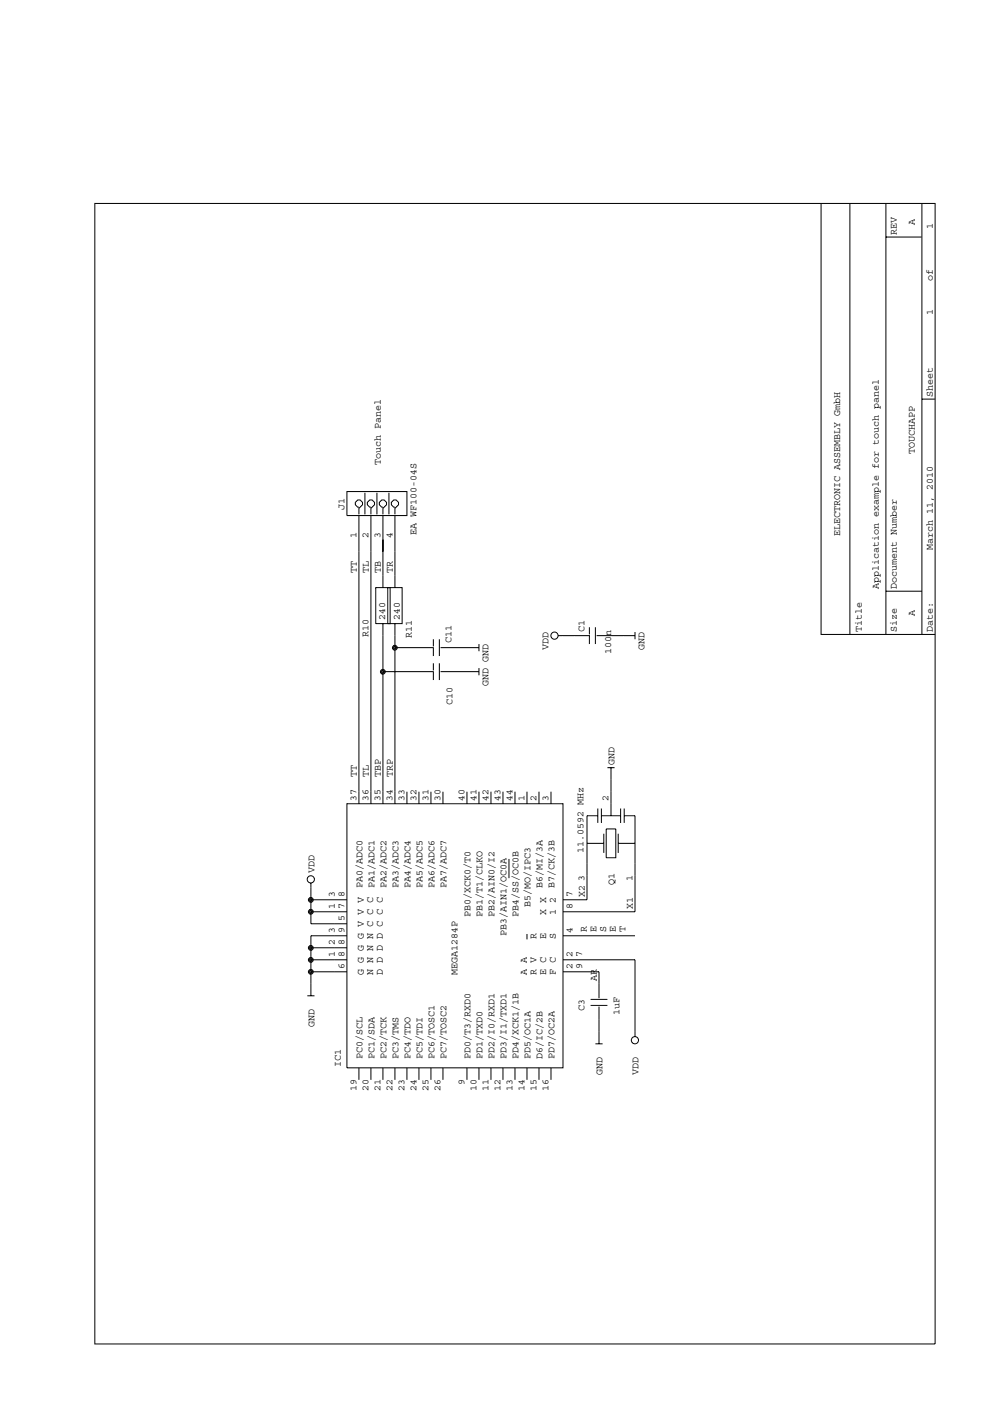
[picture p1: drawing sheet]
<svg xmlns="http://www.w3.org/2000/svg" width="210mm" height="297mm" viewBox="0 0 210 297" stroke-linecap="round" stroke-linejoin="round" font-family="sans-serif">
<g fill="none" stroke="#000" stroke-width=".21">
<path d="M20.1 43h177.8v241.3h-177.8zM173.7 43v91.2h24.2M179.8 43v91.2M187.5 50.2h7.6M187.5 43v91.2M195.1 43v91.2M195.1 84.4h2.8M73.4 104h12.7v5.1h-12.7zM75.9 107.3a.76 .76 0 0 1-.6-.5 .76 .76 0 0 1 .1-.8l.3-.2a.9 .9 0 0 1 1 1l-.8 .8v1.2M75.9 109.1v60.9M77.2 104.3v4.5M78.5 107.3a.76 .76 0 0 1-.7-.5 .76 .76 0 0 1 .2-.8l.2-.2a.9 .9 0 0 1 1 1l-.7 .8v1.2"/>
<path d="M78.5 109.1v60.9M79.8 104.3v4.5M81 109.1v15.2M81 107.3a.76 .76 0 0 1-.6-.5 .76 .76 0 0 1 .1-.8l.3-.2a.9 .9 0 0 1 1 1l-.8 .8v1.2M82.3 104.3v4.5M83.6 107.3a.76 .76 0 0 1-.7-.5 .76 .76 0 0 1 .2-.8l.2-.2a.9 .9 0 0 1 1 1l-.7 .8v1.2M83.6 109.1v15.2M79.5 124.3h3v7.6h-3zM81 131.9v38.1M82 124.3h3.1v7.6h-3.1zM83.6 137h8.1v1.8M83.6 131.9v38.1"/>
<path d="M91.7 135.2v1.6M93 135.2v3.6M93.2 137h8.1M101.3 136.3v1.5M118.1 134.5h6.6v1.8M124.7 132.7v1.5M126 132.7v3.6M126.2 134.5h8.2M134.4 133.7v1.5M187.5 125.1h7.6M81 142.1h10.7v1.8M91.7 140.3v1.5"/>
<path d="M93 140.3v3.6M93.2 142.1h8.1M101.3 141.3v1.6M73.4 170h45.7v55.9h-45.7zM86.1 167.5v2.5M88.6 167.5v2.5M91.2 167.5v2.5M93.7 167.5v2.5M98.8 167.5v2.5M101.3 167.5v2.5M103.9 167.5v2.5M106.4 167.5v2.5"/>
<path d="M109 167.5v2.5M111.5 167.5v2.5M114 167.5v2.5M116.6 167.5v2.5M124.2 178.4h3.6M126.5 172.6h-2.3v17.8h-5.1M126.5 171.1v3M127.3 171.1v3M127.3 172.6h4M127.8 176.4v4.1M128.3 175.4h2v6.1h-2zM128.5 162.4h1.5"/>
<path d="M129.3 162.4v10.2M130.8 178.4h3.6M130.8 176.4v4.1M131.3 171.1v3M132.1 172.6h2.3v20.3h-15.3M132.1 171.1v3M65.8 186.8v8.6h7.6M65.8 192.9h7.6M65.8 190.4h7.6M73.4 198h-7.6v12.7M107.7 181.7v4.1M111.5 197.6v1.1"/>
<path d="M119.1 198h15.3M65 210.7h1.5M65.8 205.6h7.6M65.8 203.1h7.6M65.8 200.5h7.6M119.1 203.1h15.3v16.2M119.1 205.6h7.6v5.6M125 212.7h3.5M125 211.4h3.5M126.7 213v7.8M75.9 225.9v2.6M78.5 225.9v2.6"/>
<path d="M81 225.9v2.6M83.6 225.9v2.6M86.1 225.9v2.6M88.6 225.9v2.6M91.2 225.9v2.6M93.7 225.9v2.6M98.8 225.9v2.6M101.3 225.9v2.6M103.9 225.9v2.6M106.4 225.9v2.6M109 225.9v2.6M111.5 225.9v2.6"/>
<path d="M114 225.9v2.6M116.6 225.9v2.6M126 220.8h1.5"/>
<circle cx="83.5" cy="137" r=".25"/>
<circle cx="83.5" cy="137" r=".51"/>
<circle cx="117.3" cy="134.5" r=".76"/>
<circle cx="81" cy="142.1" r=".25"/>
<circle cx="81" cy="142.1" r=".51"/>
<circle cx="65.8" cy="186" r=".76"/>
<circle cx="65.8" cy="192.9" r=".25"/>
<circle cx="65.8" cy="190.4" r=".25"/>
<circle cx="65.8" cy="190.4" r=".51"/>
<circle cx="65.8" cy="192.9" r=".51"/>
<circle cx="65.8" cy="203.1" r=".25"/>
<circle cx="65.8" cy="200.5" r=".25"/>
<circle cx="65.8" cy="205.6" r=".25"/>
<circle cx="65.8" cy="205.6" r=".51"/>
<circle cx="65.8" cy="200.5" r=".51"/>
<circle cx="65.8" cy="203.1" r=".51"/>
<circle cx="134.3" cy="220.1" r=".76"/>
</g>
<g font-size="2.1">
<text x="193.5" y="47.6" transform="rotate(-90 193.5 47.6)">A</text>
<text x="189.7" y="49.6" transform="rotate(-90 189.7 49.6)">REV</text>
<text x="197.4" y="48.4" transform="rotate(-90 197.4 48.4)">1</text>
<text x="197.4" y="59.6" transform="rotate(-90 197.4 59.6)">of</text>
<text x="197.4" y="66.7" transform="rotate(-90 197.4 66.7)">1</text>
<text x="197.4" y="83.9" transform="rotate(-90 197.4 83.9)">Sheet</text>
<text x="80.6" y="98.4" transform="rotate(-90 80.6 98.4)">Touch Panel</text>
<text x="193.5" y="96.1" transform="rotate(-90 193.5 96.1)">TOUCHAPP</text>
<text x="72.9" y="107.8" transform="rotate(-90 72.9 107.8)">J1</text>
<text x="75.4" y="113.9" transform="rotate(-90 75.4 113.9)">1</text>
<text x="78" y="113.9" transform="rotate(-90 78 113.9)">2</text>
<text x="80.5" y="113.9" transform="rotate(-90 80.5 113.9)">3</text>
<text x="83.1" y="113.9" transform="rotate(-90 83.1 113.9)">4</text>
<text x="88.1" y="113.1" transform="rotate(-90 88.1 113.1)">EA WF100-04S</text>
<text x="177.8" y="113.4" transform="rotate(-90 177.8 113.4)">ELECTRONIC ASSEMBLY GmbH</text>
<text x="197.4" y="116.4" transform="rotate(-90 197.4 116.4)">March 11, 2010</text>
<text x="75.5" y="121.3" transform="rotate(-90 75.5 121.3)">TT</text>
<text x="78.1" y="121.3" transform="rotate(-90 78.1 121.3)">TL</text>
<text x="80.6" y="121.3" transform="rotate(-90 80.6 121.3)">TB</text>
<text x="83.1" y="121.3" transform="rotate(-90 83.1 121.3)">TR</text>
<text x="185.9" y="124.6" transform="rotate(-90 185.9 124.6)">Application example for touch panel</text>
<text x="189.7" y="124.6" transform="rotate(-90 189.7 124.6)">Document Number</text>
<text x="81.5" y="131.2" transform="rotate(-90 81.5 131.2)">240</text>
<text x="84.6" y="131.2" transform="rotate(-90 84.6 131.2)">240</text>
<text x="193.5" y="130.4" transform="rotate(-90 193.5 130.4)">A</text>
<text x="78" y="134.7" transform="rotate(-90 78 134.7)">R10</text>
<text x="87.1" y="135" transform="rotate(-90 87.1 135)">R11</text>
<text x="95.5" y="136" transform="rotate(-90 95.5 136)">C11</text>
<text x="116.1" y="137.5" transform="rotate(-90 116.1 137.5)">VDD</text>
<text x="123.7" y="133.7" transform="rotate(-90 123.7 133.7)">C1</text>
<text x="136.4" y="137.5" transform="rotate(-90 136.4 137.5)">GND</text>
<text x="182.4" y="133.7" transform="rotate(-90 182.4 133.7)">Title</text>
<text x="189.7" y="133.7" transform="rotate(-90 189.7 133.7)">Size</text>
<text x="197.4" y="133.7" transform="rotate(-90 197.4 133.7)">Date:</text>
<text x="129.3" y="138.3" transform="rotate(-90 129.3 138.3)">100n</text>
<text x="95.8" y="149.2" transform="rotate(-90 95.8 149.2)">C10</text>
<text x="103.4" y="145.1" transform="rotate(-90 103.4 145.1)">GND GND</text>
<text x="130" y="161.9" transform="rotate(-90 130 161.9)">GND</text>
<text x="75.5" y="164.5" transform="rotate(-90 75.5 164.5)">TT</text>
<text x="78.1" y="164.5" transform="rotate(-90 78.1 164.5)">TL</text>
<text x="80.6" y="164.5" transform="rotate(-90 80.6 164.5)">TBP</text>
<text x="83.1" y="164.5" transform="rotate(-90 83.1 164.5)">TRP</text>
<text x="75.4" y="169.5" transform="rotate(-90 75.4 169.5)">37</text>
<text x="78" y="169.5" transform="rotate(-90 78 169.5)">36</text>
<text x="80.5" y="169.5" transform="rotate(-90 80.5 169.5)">35</text>
<text x="83.1" y="169.5" transform="rotate(-90 83.1 169.5)">34</text>
<text x="85.6" y="169.5" transform="rotate(-90 85.6 169.5)">33</text>
<text x="88.1" y="169.5" transform="rotate(-90 88.1 169.5)">32</text>
<text x="90.7" y="169.5" transform="rotate(-90 90.7 169.5)">31</text>
<text x="93.2" y="169.5" transform="rotate(-90 93.2 169.5)">30</text>
<text x="98.3" y="169.5" transform="rotate(-90 98.3 169.5)">40</text>
<text x="100.8" y="169.5" transform="rotate(-90 100.8 169.5)">41</text>
<text x="103.4" y="169.5" transform="rotate(-90 103.4 169.5)">42</text>
<text x="105.9" y="169.5" transform="rotate(-90 105.9 169.5)">43</text>
<text x="108.5" y="169.5" transform="rotate(-90 108.5 169.5)">44</text>
<text x="111" y="169.5" transform="rotate(-90 111 169.5)">1</text>
<text x="113.5" y="169.5" transform="rotate(-90 113.5 169.5)">2</text>
<text x="116.1" y="169.5" transform="rotate(-90 116.1 169.5)">3</text>
<text x="128.8" y="169.5" transform="rotate(-90 128.8 169.5)">2</text>
<text x="66.5" y="184.8" transform="rotate(-90 66.5 184.8)">VDD</text>
<text x="123.4" y="180.5" transform="rotate(-90 123.4 180.5)">11.0592 MHz</text>
<text x="70.9" y="189.9" transform="rotate(-90 70.9 189.9)">3</text>
<text x="72.9" y="189.9" transform="rotate(-90 72.9 189.9)">8</text>
<text x="76.7" y="187.8" transform="rotate(-90 76.7 187.8)">PA0/ADC0</text>
<text x="79.2" y="187.8" transform="rotate(-90 79.2 187.8)">PA1/ADC1</text>
<text x="81.8" y="187.8" transform="rotate(-90 81.8 187.8)">PA2/ADC2</text>
<text x="84.3" y="187.8" transform="rotate(-90 84.3 187.8)">PA3/ADC3</text>
<text x="86.9" y="187.8" transform="rotate(-90 86.9 187.8)">PA4/ADC4</text>
<text x="89.4" y="187.8" transform="rotate(-90 89.4 187.8)">PA5/ADC5</text>
<text x="91.9" y="187.8" transform="rotate(-90 91.9 187.8)">PA6/ADC6</text>
<text x="94.5" y="187.8" transform="rotate(-90 94.5 187.8)">PA7/ADC7</text>
<text x="112.3" y="191.9" transform="rotate(-90 112.3 191.9)">B5/MO/IPC3</text>
<text x="114.8" y="187.8" transform="rotate(-90 114.8 187.8)">B6/MI/3A</text>
<text x="117.3" y="187.8" transform="rotate(-90 117.3 187.8)">B7/CK/3B</text>
<text x="117.6" y="191.1" transform="rotate(-90 117.6 191.1)">2</text>
<text x="121.2" y="189.9" transform="rotate(-90 121.2 189.9)">7</text>
<text x="123.7" y="186.3" transform="rotate(-90 123.7 186.3)">3</text>
<text x="123.8" y="189.9" transform="rotate(-90 123.8 189.9)">X2</text>
<text x="130" y="187.3" transform="rotate(-90 130 187.3)">Q1</text>
<text x="133.9" y="186.3" transform="rotate(-90 133.9 186.3)">1</text>
<text x="70.9" y="197.5" transform="rotate(-90 70.9 197.5)">3</text>
<text x="70.9" y="192.4" transform="rotate(-90 70.9 192.4)">1</text>
<text x="72.9" y="197.5" transform="rotate(-90 72.9 197.5)">9</text>
<text x="72.9" y="194.9" transform="rotate(-90 72.9 194.9)">5</text>
<text x="72.9" y="192.4" transform="rotate(-90 72.9 192.4)">7</text>
<text x="99.6" y="193.9" transform="rotate(-90 99.6 193.9)">PB0/XCK0/T0</text>
<text x="102.1" y="193.9" transform="rotate(-90 102.1 193.9)">PB1/T1/CLKO</text>
<text x="104.6" y="193.9" transform="rotate(-90 104.6 193.9)">PB2/AIN0/I2</text>
<text x="107.2" y="198" transform="rotate(-90 107.2 198)">PB3/AIN1/OC0A</text>
<text x="109.7" y="193.9" transform="rotate(-90 109.7 193.9)">PB4/SS/OC0B</text>
<text x="115.6" y="193.7" transform="rotate(-90 115.6 193.7)">X X</text>
<text x="117.6" y="193.7" transform="rotate(-90 117.6 193.7)">1</text>
<text x="121.2" y="192.4" transform="rotate(-90 121.2 192.4)">8</text>
<text x="121.2" y="197.5" transform="rotate(-90 121.2 197.5)">4</text>
<text x="124.2" y="197.2" transform="rotate(-90 124.2 197.2)">R</text>
<text x="126.2" y="197.2" transform="rotate(-90 126.2 197.2)">E</text>
<text x="128.3" y="197.2" transform="rotate(-90 128.3 197.2)">S</text>
<text x="130.3" y="197.2" transform="rotate(-90 130.3 197.2)">E</text>
<text x="132.3" y="197.2" transform="rotate(-90 132.3 197.2)">T</text>
<text x="133.9" y="192.4" transform="rotate(-90 133.9 192.4)">X1</text>
<text x="70.9" y="202.6" transform="rotate(-90 70.9 202.6)">1</text>
<text x="70.9" y="200" transform="rotate(-90 70.9 200)">2</text>
<text x="72.9" y="202.6" transform="rotate(-90 72.9 202.6)">8</text>
<text x="72.9" y="200" transform="rotate(-90 72.9 200)">8</text>
<text x="113.5" y="198.7" transform="rotate(-90 113.5 198.7)">R</text>
<text x="115.6" y="198.7" transform="rotate(-90 115.6 198.7)">E</text>
<text x="117.6" y="198.7" transform="rotate(-90 117.6 198.7)">S</text>
<text x="121.2" y="202.6" transform="rotate(-90 121.2 202.6)">2</text>
<text x="123.2" y="202.6" transform="rotate(-90 123.2 202.6)">7</text>
<text x="72.9" y="205.1" transform="rotate(-90 72.9 205.1)">6</text>
<text x="77" y="206.4" transform="rotate(-90 77 206.4)">G G G G V V V</text>
<text x="79" y="206.4" transform="rotate(-90 79 206.4)">N N N N C C C</text>
<text x="81" y="206.4" transform="rotate(-90 81 206.4)">D D D D C C C</text>
<text x="96.8" y="206.4" transform="rotate(-90 96.8 206.4)">MEGA1284P</text>
<text x="111.5" y="206.4" transform="rotate(-90 111.5 206.4)">A A</text>
<text x="113.5" y="206.4" transform="rotate(-90 113.5 206.4)">R V</text>
<text x="115.6" y="206.4" transform="rotate(-90 115.6 206.4)">E C</text>
<text x="117.6" y="206.4" transform="rotate(-90 117.6 206.4)">F C</text>
<text x="121.2" y="205.1" transform="rotate(-90 121.2 205.1)">2</text>
<text x="123.2" y="205.1" transform="rotate(-90 123.2 205.1)">9</text>
<text x="126.3" y="207.6" transform="rotate(-90 126.3 207.6)">AR</text>
<text x="123.7" y="214" transform="rotate(-90 123.7 214)">C3</text>
<text x="131.1" y="214.7" transform="rotate(-90 131.1 214.7)">1uF</text>
<text x="66.5" y="217.3" transform="rotate(-90 66.5 217.3)">GND</text>
<text x="72.1" y="225.7" transform="rotate(-90 72.1 225.7)">IC1</text>
<text x="76.7" y="224.1" transform="rotate(-90 76.7 224.1)">PC0/SCL</text>
<text x="79.2" y="224.1" transform="rotate(-90 79.2 224.1)">PC1/SDA</text>
<text x="81.8" y="224.1" transform="rotate(-90 81.8 224.1)">PC2/TCK</text>
<text x="84.3" y="224.1" transform="rotate(-90 84.3 224.1)">PC3/TMS</text>
<text x="86.9" y="224.1" transform="rotate(-90 86.9 224.1)">PC4/TDO</text>
<text x="89.4" y="224.1" transform="rotate(-90 89.4 224.1)">PC5/TDI</text>
<text x="91.9" y="224.1" transform="rotate(-90 91.9 224.1)">PC6/TOSC1</text>
<text x="94.5" y="224.1" transform="rotate(-90 94.5 224.1)">PC7/TOSC2</text>
<text x="99.6" y="224.1" transform="rotate(-90 99.6 224.1)">PD0/T3/RXD0</text>
<text x="102.1" y="224.1" transform="rotate(-90 102.1 224.1)">PD1/TXD0</text>
<text x="104.6" y="224.1" transform="rotate(-90 104.6 224.1)">PD2/I0/RXD1</text>
<text x="107.2" y="224.1" transform="rotate(-90 107.2 224.1)">PD3/I1/TXD1</text>
<text x="109.7" y="224.1" transform="rotate(-90 109.7 224.1)">PD4/XCK1/1B</text>
<text x="112.3" y="224.1" transform="rotate(-90 112.3 224.1)">PD5/OC1A</text>
<text x="114.8" y="224.1" transform="rotate(-90 114.8 224.1)">D6/IC/2B</text>
<text x="117.3" y="224.1" transform="rotate(-90 117.3 224.1)">PD7/OC2A</text>
<text x="127.5" y="227.4" transform="rotate(-90 127.5 227.4)">GND</text>
<text x="135.1" y="227.4" transform="rotate(-90 135.1 227.4)">VDD</text>
<text x="75.4" y="230.7" transform="rotate(-90 75.4 230.7)">19</text>
<text x="78" y="230.7" transform="rotate(-90 78 230.7)">20</text>
<text x="80.5" y="230.7" transform="rotate(-90 80.5 230.7)">21</text>
<text x="83.1" y="230.7" transform="rotate(-90 83.1 230.7)">22</text>
<text x="85.6" y="230.7" transform="rotate(-90 85.6 230.7)">23</text>
<text x="88.1" y="230.7" transform="rotate(-90 88.1 230.7)">24</text>
<text x="90.7" y="230.7" transform="rotate(-90 90.7 230.7)">25</text>
<text x="93.2" y="230.7" transform="rotate(-90 93.2 230.7)">26</text>
<text x="98.3" y="229.5" transform="rotate(-90 98.3 229.5)">9</text>
<text x="100.8" y="230.7" transform="rotate(-90 100.8 230.7)">10</text>
<text x="103.4" y="230.7" transform="rotate(-90 103.4 230.7)">11</text>
<text x="105.9" y="230.7" transform="rotate(-90 105.9 230.7)">12</text>
<text x="108.5" y="230.7" transform="rotate(-90 108.5 230.7)">13</text>
<text x="111" y="230.7" transform="rotate(-90 111 230.7)">14</text>
<text x="113.5" y="230.7" transform="rotate(-90 113.5 230.7)">15</text>
<text x="116.1" y="230.7" transform="rotate(-90 116.1 230.7)">16</text>
</g>
</svg>
